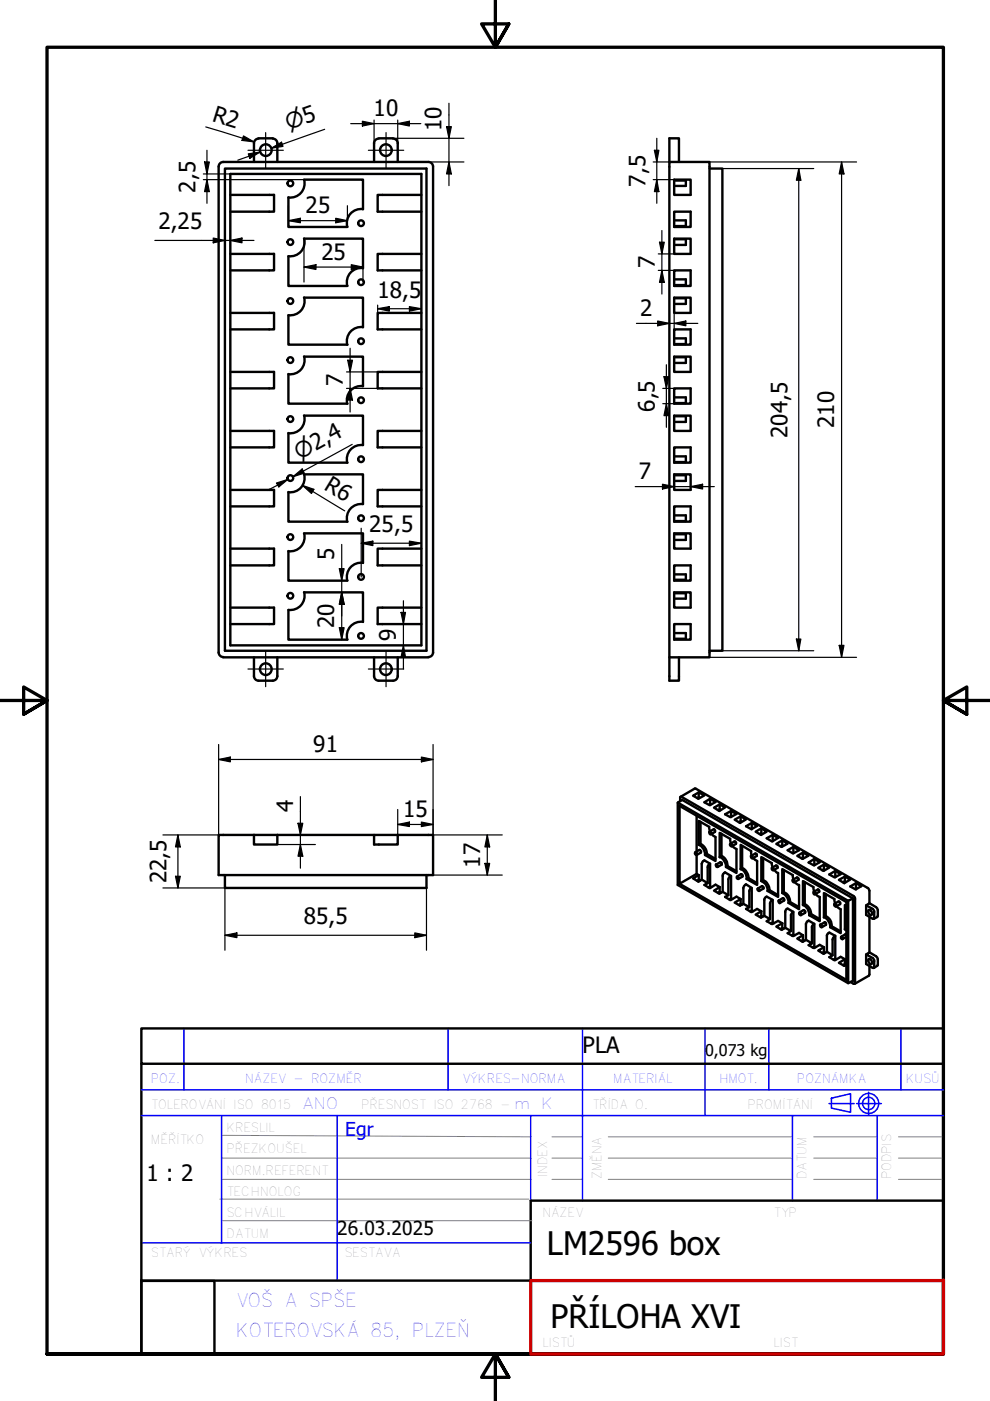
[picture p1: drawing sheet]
<svg xmlns="http://www.w3.org/2000/svg" width="210mm" height="297mm" viewBox="0 0 210 297" stroke-linecap="round" stroke-linejoin="round" font-family="sans-serif">
<g fill="none" stroke="#000" stroke-width=".51">
<path d="M46.4 35.4v102.9a.98 .98 0 0 0 .9 1M47.3 34.3h43.5M47.3 34.3a.98 .98 0 0 0-.9 1M47.7 35.7h42.7v102.3h-42.7zM48.8 36.9h40.5v99.9h-40.5zM53.8 30.3v4M54.8 29.3h3M54.8 29.4a.98 .98 0 0 0-1 1M57.8 29.4a.98 .98 0 0 1 1 1M58.8 30.3v4M64.5 38.1h12.5v6.3M64.5 38.1a3 3 0 0 1-3.3 3.8"/>
<path d="M79.3 30.3v4M80.3 29.4a.98 .98 0 0 0-1 1M80.3 29.3h3M83.3 29.4a.98 .98 0 0 1 1 1M84.3 30.3v4M90.8 34.3a.98 .98 0 0 1 1 1M91.8 35.4v102.9a.98 .98 0 0 1-1 1M141.9 34.3h8.5v105.1h-8.5zM141.9 34.3v-5h2.1v5M142.9 38.1h3.5v3.2h-3.5zM142.9 38.3h2.5v1.1h-2.5M150.4 35.7h2.8v102.3h-2.8"/>
<path d="M48.8 53.8h9.3v3.5h-9.3M48.8 41.3h9.3v3.6h-9.3M61.2 41.8v6.3h12.5M64.5 50.6h12.5v6.3M64.5 50.6a3 3 0 0 1-3.3 3.7v6.3h12.5M77 56.8a3 3 0 0 0-3.4 3.8M77 44.3a3 3 0 0 0-3.4 3.8M89.3 41.3h-9.2v3.6h9.2M89.3 53.8h-9.2v3.5h9.2M142.9 50.6h3.5v3.2h-3.5zM142.9 57.3h3.5v3.3h-3.5zM142.9 44.9h3.5v3.2h-3.5z"/>
<path d="M142.9 46.7h2.5v1.2h-2.5M142.9 50.7h2.5v1.2h-2.5M142.9 59.2h2.5v1.2h-2.5M48.8 78.9h9.3v3.4h-9.3M48.8 66.3h9.3v3.5h-9.3M61.2 79.3v6.3h12.5M64.5 75.6h12.5v6.3M64.5 63.1h12.5v6.3M64.5 75.6a3 3 0 0 1-3.3 3.7M64.5 63.1a3 3 0 0 1-3.3 3.8v6.2h12.5M77 69.4a3 3 0 0 0-3.4 3.7M89.3 66.3h-9.2v3.5h9.2"/>
<path d="M89.3 78.9h-9.2v3.4h9.2M142.9 75.6h3.5v3.3h-3.5zM142.9 69.8h3.5v3.3h-3.5zM142.9 63.1h3.5v3.2h-3.5zM142.9 63.2h2.5v1.2h-2.5M142.9 71.7h2.5v1.2h-2.5M142.9 75.7h2.5v1.2h-2.5M48.8 91.4h9.3v3.5h-9.3M61.2 91.8v6.3h12.5M64.5 88.1h12.5v6.2a3 3 0 0 0-3.4 3.8M64.5 88.1a3 3 0 0 1-3.3 3.7M77 81.9a3 3 0 0 0-3.4 3.7"/>
<path d="M89.3 91.4h-9.2v3.5h9.2M142.9 82.3h3.5v3.3h-3.5zM142.9 94.9h3.5v3.2h-3.5zM142.9 88.1h3.5v3.3h-3.5zM142.9 84.3h2.5v1.2h-2.5M142.9 88.3h2.5v1.2h-2.5M142.9 96.8h2.5v1.2h-2.5M48.8 116.3h9.3v3.6h-9.3M48.8 103.9h9.3v3.5h-9.3M61.2 116.8v6.3h12.5M61.2 104.3v6.3h12.5M64.5 113.1h12.5v6.3"/>
<path d="M64.5 100.6h12.5v6.3a3 3 0 0 0-3.4 3.7M64.5 113.1a3 3 0 0 1-3.3 3.8M64.5 100.6a3 3 0 0 1-3.3 3.8M77 119.3a3 3 0 0 0-3.4 3.8M89.3 103.9h-9.2v3.5h9.2M89.3 116.3h-9.2v3.6h9.2M142.9 100.6h3.5v3.3h-3.5zM142.9 107.4h3.5v3.2h-3.5zM142.9 119.9h3.5v3.2h-3.5zM142.9 113.1h3.5v3.2h-3.5zM142.9 100.8h2.5v1.2h-2.5M142.9 109.3h2.5v1.2h-2.5"/>
<path d="M142.9 113.3h2.5v1.2h-2.5M47.3 139.4h43.5M48.8 128.8h9.3v3.5h-9.3M53.8 139.4v4M58.8 139.4v4M64.5 125.6h12.5v6.3M64.5 125.6a3 3 0 0 1-3.3 3.7v6.3h12.5M77 131.8a3 3 0 0 0-3.4 3.8M79.3 139.4v4M84.3 139.4v4M89.3 128.8h-9.2v3.5h9.2M141.9 139.4v4.9h2.1v-4.9"/>
<path d="M142.9 125.6h3.5v3.2h-3.5zM142.9 132.3h3.5v3.3h-3.5zM142.9 121.8h2.5v1.1h-2.5M142.9 125.8h2.5v1.1h-2.5M142.9 134.2h2.5v1.2h-2.5M53.8 143.3a.99 .99 0 0 0 1 1h3a.98 .98 0 0 0 1-1M79.3 143.3a.98 .98 0 0 0 1 1h3a.99 .99 0 0 0 1-1M53.8 177h5M53.8 177v2.1h5v-2.1M53.8 177h-7.4v8.5h45.4v-8.5h-7.5M58.8 177h20.5M79.3 177h5v2.1h-5z"/>
<path d="M143.7 170.2l1-.6 36.1 20.9v17.4l-1 .6-36.1-20.9zM143.7 170.2l36.1 20.8 1-.5M144.2 169.8v-.8l.2-.1 36.8 21.3 .1 18.3-.3 .1-.7-.4M144.3 169l3-1.8h.3l36.5 21.1 .2 .5v2.7M146.9 168.7l1.2-.7 1.3 .6-1.3 .7zM147.7 173v7.6M148.1 179.1a2.22 2.22 0 0 1 1.4 2.2M148.1 168v1l-.3 .2M148.5 178.9a2.32 2.32 0 0 1 1.4 2.1M148.5 174.2v4.7M148.5 178.9l-.4 .2M149.4 170.1l1.2-.8 1.1 .7-1.2 .7z"/>
<path d="M150.4 176.3l.9-.5 .3 .3v.3l-.9 .5M150.6 176.3l-.2-1-2.3-1.3v5.1M150.6 169.3v1.4M150.9 176.8l.8 .7v5l-2.2-1.2M151.4 171.2l1.2-.7 1.1 .7-1.2 .7zM152.6 170.5v1.1l-.4 .2M153 176.8v4.7M153.7 172.6l1.3-.7 1.1 .7-1.2 .7zM154.8 178.9l1-.5 .2 .1v.4l-.9 .5M154.9 178.9l.3 .3-.1 .2-.3-.2zM155 178.8l-.2-1-2.2-1.2v5.1M155 171.9v1.3"/>
<path d="M155.3 179.3l.8 .7v5.1l-2.2-1.3M155.8 173.8l1.2-.7 1.2 .6-1.3 .8zM157 173.1v1l-.3 .2M157.4 179.4v4.7M158.2 175.2l1.2-.7 1.1 .6-1.2 .7zM159.4 174.5v1.3M160.2 176.3l1.2-.7 1.2 .7-1.2 .7zM161.4 175.6v1l-.3 .2M162.6 177.7l1.2-.7 1.2 .7-1.3 .7zM163.8 177v1.4M164.6 178.9l1.3-.7 1.1 .7-1.3 .7zM165.9 178.2v1l-.4 .2"/>
<path d="M168.2 179.6v1.3M47.7 185.5v2.8h42.7v-2.8M147.4 180.7l.9-.5 .3 .2v.4l-.9 .5M147.7 185.3l-3.6 2.1v-16.5l35.4 20.3v16.6l-35.4-20.4M147.7 185.3l.4 .2M147.7 181.2v4.1M148.1 185.5l-1.2 .7 1.2 .7 .7-.4 1.3 .7-.7 .4 1.1 .7 1.2-.7 .9 .5M148.1 186.5l.4 .2M148.1 185.5v1M148.1 186.5l-.3 .2M148.8 186.5v-3.4l.2-.5 .4-.2 1.2 .7v4.8M149.9 181l1.8 1.1"/>
<path d="M149.9 181l-.4 .3M150.6 183.1l-.5 .6v3.5M150.8 188.1l-.2-.2-.4 .2M151.8 183.3l.3 .1v.4h-.2zM151.8 183.3l.9-.5 .3 .1v.4l-.9 .5M152.6 181.7a2.32 2.32 0 0 1 1.3 2.1M152.6 188.1l-1.2 .7 1.1 .7 .7-.4 1.2 .7-.7 .4 1.2 .7 1.2-.8 .9 .5M152.6 189.1l.2 .2M152.6 188.1v1M152.6 189.1l-.4 .2M153 181.5a2.3 2.3 0 0 1 1.2 2.1M153 181.5l-.4 .2"/>
<path d="M153.2 189.1v-3.6l.5-.5 1.3 .7v4.8M154.2 183.6l1.9 1.1M154.2 183.6l-.3 .2M155 185.7l-.4 .3-.2 .4v3.4M155.3 190.6l-.3-.1-.4 .2M156.2 185.9l.3 .1v.4l-.3-.2zM156.3 185.9l.8-.6 .3 .1 .1 .4-1 .6M157 184.3a2.13 2.13 0 0 1 1.3 2.1M157 190.6l-1.2 .8 1.1 .6 .7-.4 1.3 .7-.7 .4 1.1 .7 1.2-.7 .9 .5M157 191.7l.3 .1M157 190.6v1.1M157 191.7l-.3 .2"/>
<path d="M157.4 184.1a2.32 2.32 0 0 1 1.3 2.1M157.4 184.1l-.4 .2M157.6 191.6v-3.3l.1-.4 .5-.4 1.2 .8v4.7M158.7 186.2l1.8 1M158.7 186.2l-.4 .2M159.1 193.2l.3-.2 .2 .2M159.2 181.5l.3 .1 .1 .4-.3-.1zM159.3 181.5l.8-.5 .4 .1v.4l-.9 .5M159.4 181.3l-.1-.8-2.3-1.4v5.2M159.4 188.3l-.5 .5v3.5M159.7 181.9l.8 .6v5.1l-2.2-1.2M160.6 188.5l.2-.1 .2 .4-.2 .1z"/>
<path d="M160.7 188.4l.8-.5 .4 .2v.3l-.9 .5M161.4 186.8a2.07 2.07 0 0 1 1.4 2.1M161.4 193.2l-1.2 .7 1.2 .6 .7-.3 1.2 .7-.7 .4 1.1 .6 1.3-.7 .9 .6M161.4 194.2l.3 .2M161.4 193.2v1M161.4 194.2l-.3 .2M161.8 186.6a2.32 2.32 0 0 1 1.3 2.1M161.8 181.9v4.7M161.8 186.6l-.4 .2M162.1 194.2v-3.6l.5-.5 1.2 .7v4.8M163.1 188.7l1.9 1.1M163.1 188.7l-.3 .2"/>
<path d="M163.6 184l.9-.5 .3 .1 .1 .3-.9 .6M163.6 184.1h.4v.4l-.4-.2zM163.8 183.9l-.2-.9-2.2-1.3v5.1M163.8 190.8l-.3 .2-.2 .5v3.4M164.1 195.8l-.3-.2-.4 .2M164.1 184.5l.9 .6v5.1l-2.2-1.3M165 191l.4 .1v.3h-.2zM165.1 190.9l.9-.5 .3 .3-.1 .2-.8 .5M165.9 189.3a2.32 2.32 0 0 1 1.3 2.1M165.9 195.8l-1.3 .7 1.1 .7 .8-.5 1.2 .7-.7 .5 1.1 .6 1.3-.7 .8 .5M165.9 196.8l.2 .1M165.9 195.8v1"/>
<path d="M165.9 196.8l-.4 .2M166.2 189.2a2.07 2.07 0 0 1 1.3 2M166.2 184.5v4.7M166.2 189.2l-.3 .1M166.5 196.7v-3.5l.5-.6 1.2 .7v4.9M167 180.3l1.2-.7 1.2 .7-1.3 .7zM167.5 191.2l1.9 1.1M167.5 191.2l-.3 .2M168 186.6l.2-.1 .3 .5h-.4zM168.1 186.5l.9-.5 .3 .2v.3l-.9 .6M168.2 186.5l-.1-1-2.2-1.2v5M168.2 193.3l-.5 .6v3.5"/>
<path d="M168.5 198.3l-.3-.1-.3 .2M168.5 187l.9 .6v5.2l-2.2-1.4M169 181.5l1.2-.7 1.2 .6-1.2 .7zM169.5 193.5l.9-.5 .3 .2v.3l-.9 .5M169.5 193.5l.4 .3-.2 .2-.2-.1zM170.2 191.9a2.08 2.08 0 0 1 1.4 2.1M170.2 198.3l-1.2 .7 1.2 .7 .7-.5 1.2 .8-.7 .4 1.2 .6 1.2-.7 .9 .5M170.2 199.3l.4 .2M170.2 180.8v1l-.3 .2M170.2 198.3v1M170.2 199.3l-.3 .2M170.6 191.7a2.32 2.32 0 0 1 1.4 2.1"/>
<path d="M170.6 187v4.7M170.6 191.7l-.4 .2M170.9 199.2v-3.3l.2-.5 .3-.2 1.3 .7v4.8M171.4 182.9l1.3-.8 1.1 .7-1.2 .7zM172 193.8l1.8 1.1M172 193.8l-.4 .2M172.5 189.2h.3v.4h-.2zM172.5 189.1l.9-.5 .3 .3v.2l-.9 .5M172.7 189l-.2-.9-2.3-1.3v5.1M172.7 195.9l-.6 .6v3.5M172.7 182.1v1.3M173 189.5l.4 .5 .4 .2v5.1l-2.2-1.3"/>
<path d="M173.5 184l1.2-.7 1.1 .6-1.2 .7zM173.9 196.1h.3v.5l-.2-.1zM173.9 196.1l1-.6 .2 .2v.4l-.9 .5M174.7 194.5a2.32 2.32 0 0 1 1.3 2.1M174.7 183.3v1l-.4 .2M175.1 194.2a2.15 2.15 0 0 1 1.2 2.2M175.1 189.5v4.7M175.1 194.2l-.4 .3M175.8 185.4l1.3-.8 1.1 .7-1.2 .7zM176.3 196.4l1.9 1.1M176.3 196.4l-.3 .2M176.9 191.6l.9-.5 .3 .2v.4l-.9 .5"/>
<path d="M176.9 191.7l.4 .2-.1 .3-.3-.2zM177.1 191.6l-.2-1-2.2-1.3v5.2M177.1 198.4l-.4 .4-.2 .4v3.4M177.1 184.6v1.4M177.4 192.1l.8 .7v5.1l-2.2-1.3M177.9 186.5l1.2-.6 1.2 .6-1.3 .7zM178.3 198.7h.3v.4l-.3-.2zM179.1 197l.4 .2M179.1 185.9v1l-.3 .2M179.5 192.1l-.4-.2v5.1M179.5 198.2l-.3-.1-.8 .5M179.5 196.8l-.4 .2"/>
<path d="M179.5 198.6l-.9 .5M179.8 191v17.5M180.3 187.9l1.2-.7 1.1 .7-1.2 .7zM181.5 187.2v1.4M184.2 192.9a.73 .73 0 0 1 .6 1.1 .7 .7 0 0 1-.6-1.1zM184.3 191.5l1.4 .8 .4 .7v1.2l-.1 .2-.7 .4M184.3 191.5l-.7 .4v2.1l1.4 .8h.3v-1.8l-.3-.3-1.4-.8M184.3 194.4v7.5M172.9 200.8l-.2-.1-.4 .2M174.7 200.8l-1.2 .7 1.1 .7 .7-.4 1.2 .8-.7 .3 1.2 .7 1.2-.7 .9 .5M174.7 201.9l.2 .1M174.7 200.8v1.1"/>
<path d="M174.7 201.9l-.4 .1M175.3 201.8v-3.5l.5-.6 1.3 .7v4.8M177.4 203.4l-.3-.2-.4 .2M179.1 203.4l-1.2 .7 1.1 .7 .5-.3M179.1 204.4l.3 .2M179.1 204.4l-.3 .2M179.1 203.4v1M183.6 202.4v2l1.4 .8h.4v-1.6l-.4-.5-1.4-.7 .7-.5 1.7 1.1 .1 1.6-.8 .6M184.1 203.4a.59 .59 0 0 1 .7 .3 .59 .59 0 0 1-.1 .8l-.4-.2-.2-.5zM184.3 204.8v1.8l-.1 .3-3 1.7"/>
<circle cx="56.4" cy="31.8" r="1.24"/>
<circle cx="61.6" cy="38.9" r=".6"/>
<circle cx="81.8" cy="31.8" r="1.24"/>
<circle cx="61.6" cy="51.3" r=".6"/>
<circle cx="76.5" cy="59.8" r=".6"/>
<circle cx="76.5" cy="47.3" r=".6"/>
<circle cx="61.6" cy="63.8" r=".6"/>
<circle cx="61.6" cy="76.3" r=".6"/>
<circle cx="76.5" cy="72.3" r=".6"/>
<circle cx="61.6" cy="88.9" r=".6"/>
<circle cx="76.5" cy="97.4" r=".6"/>
<circle cx="76.5" cy="84.9" r=".6"/>
<circle cx="61.6" cy="101.4" r=".6"/>
<circle cx="61.6" cy="113.9" r=".6"/>
<circle cx="76.5" cy="109.9" r=".6"/>
<circle cx="61.6" cy="126.3" r=".6"/>
<circle cx="76.5" cy="134.8" r=".6"/>
<circle cx="76.5" cy="122.3" r=".6"/>
<circle cx="56.4" cy="141.9" r="1.24"/>
<circle cx="81.8" cy="141.9" r="1.24"/>
<circle cx="150.6" cy="176.6" r=".25"/>
<circle cx="147.6" cy="181" r=".28"/>
</g>
<path d="M105 0v10l-2.9-4.9h5.8l-2.9 4.9 2.9-4.9M0 148.5h10l-5-2.8v5.7l5-2.9-5 2.9M210 148.5h-10l5-2.8v5.7l-5-2.9 5 2.9M10 287.1v-277.1h190v277.1h-190h190M107.9 292l-2.9-4.9 2.9 4.9h-5.8l2.9-4.9v9.9" fill="none" stroke="#000" stroke-width=".7"/>
<!-- layer: 1_SILNA -->
<path d="M30 218h170v7.5h-170zM30 225.5v61.6h82.6M200 225.5v45.9M200 254.6h-87.5v16.9M30 271.6h15.5v15.5h-15.5zM30 271.5h82.6" fill="none" stroke="#000" stroke-width=".51"/>
<!-- layer: 2_SLABA -->
<g fill="none" stroke="#808080" stroke-width=".21">
<path d="M46.6 254.2h65.5M47 245.5h65.5M47 240.7l65.5 .3M47 250h65.5M47.2 258.8h65.6M117 241h6.5M117 245.5h6.5M117 250h6.5M129 241h39M129 245.5h39M129 250h39M172.5 241h13.5"/>
<path d="M172.5 245.5h13.5M172.5 250h13.5M190.5 241h9.5M190.5 245.5h9.5M190.5 250h9.5"/>
</g>
<!-- layer: 8_TEXTY -->
<g fill="none" stroke="#00f" stroke-width=".32">
<path d="M39 218v13.1M95 218v13.1M123.5 218v36.6M149.5 218v18.5M163 218v13.1M191 218v13.1M30 236.5h170M30 231.1h170M47 236.6v27M71.5 236.5v35M112.5 236.5v18.1M168 236.5v18.1"/>
<path d="M175.8 234h5.3M176.3 232.8l4-.9v3.9l-4-.9zM181.6 234h5.3M184.1 231.6v4.7M186 236.5v18.1M30 263.5h82.5"/>
<circle cx="184.2" cy="234" r="2.13"/>
<circle cx="184.2" cy="234" r="1.3"/>
</g>
<!-- layer: 3_TUCNA -->
<path d="M112.6 271.5h87.4M200 271.4v15.7h-87.5v-15.6" fill="none" stroke="#c00" stroke-width=".7"/>
<g fill="none" stroke="#000" stroke-width=".25">
<path d="M43.1 36.9h5.7M43.1 38.1h21.4M43.4 34.3h1l-.5 2.6zM43.6 26.9l10.2 3.2M43.9 38.1l.5 2.5h-1zM43.9 31.9v11.2M51.6 28.8l2.2 1.3-2.5-.3zM52.6 32.6l2.5-.4-2.1 1.4zM55.1 32.2l-4.7 1.8M57.5 31.4l2.2-1.3 .3 .9zM68.8 27.4l-11.3 4 2.4-.8M74.4 26.2h14.8"/>
<path d="M76.8 25.7l2.5 .5-2.5 .5zM79.3 25.4v4.9M83.3 29.3h15.1M84.3 26.2l2.5-.5v1zM84.3 25.4v4.9M90.8 34.3h7.6M94.7 26.8h1l-.5 2.5zM95.2 34.3l.5 2.6h-1zM95.2 21.9v17.5M138.5 34.3h3.4M138.5 38.1h4.4M138.7 31.9h1l-.4 2.4z"/>
<path d="M139.3 38.1l.4 2.5h-1zM139.3 29.3v13.8M150.4 34.3h31.2M153.2 35.7h19.3M169.4 35.7l.4 2.5h-1zM169.4 35.7v102.3M178.4 34.3l.5 2.6h-1zM178.4 34.3v105.1M32.8 51h21M45.2 50.5l2.5 .5-2.5 .5zM48.8 51l2.5-.5v1zM61.2 46.8l2.5-.5v.9z"/>
<path d="M61.2 46.8h12.5M61.2 43.6v4.5M64.5 56.6l2.5-.5v1zM64.5 56.6h12.5M64.5 50.6v9.2M71.2 46.3l2.5 .5-2.5 .4zM73.7 43.6v4.5M74.5 56.1l2.5 .5-2.5 .5zM77 50.6v9.2M139.6 53.8h3.3M139.6 57.3h3.3M139.8 51.4h1l-.5 2.4z"/>
<path d="M140.3 57.3l.5 2.6h-1zM140.3 48.9v13.4M73.5 78.9h7.6M73.7 76.4h1l-.5 2.5zM74.2 73.8v13.6M80.1 65.5l2.4-.5v1zM80.1 65.5h9.2M80.1 64.7v1.6M86.8 65l2.5 .5-2.5 .5zM134.9 68.6h13.1M139.4 68.1l2.5 .5-2.5 .5zM140.8 79.9h1l-.5 2.4z"/>
<path d="M141.3 77.3v13.3M142.9 68.6l2.5-.5v1zM142.9 65.4v4.4M73.5 82.3h7.6M74.2 82.3l.5 2.5h-1zM74.7 94.2l-12.6 6.9 2.2-1.2M140.5 82.3h2.4M140.5 85.6h2.4M141.3 85.6l.5 2.5h-1zM58.6 102.4l2.4-.8-1.9 1.6zM61 101.6l-4.4 2.4M62.1 101.1l2-1.7 .4 .9z"/>
<path d="M64.1 102.9l2.4 .8-.5 .9zM64.1 102.9l9 5.4M72.5 115.4v20.2M76.6 115.2l2.5-.5v1zM76.6 115.2h12.7M76.6 112v10.4M86.8 114.7l2.5 .5-2.5 .5zM134.7 103.2h16.7M140.5 102.7l2.4 .5-2.4 .5zM146.4 103.2l2.6-.5v1zM71.9 120.6h1.1l-.5 2.5zM71.9 133.1h1.1l-.5 2.5z"/>
<path d="M72.5 125.6l.5 2.5h-1.1zM85 129.8h1l-.5 2.5zM85.5 136.8l.5 2.6h-1zM85.5 127.4v14.4M150.4 139.4h31.2M153.2 138h19.3M168.8 135.5h1l-.4 2.5zM177.9 136.8h1l-.5 2.6zM46.4 157.8v19.2M91.8 157.8v19.2h14.7M34.5 177h12.8M37.7 177l.5 2.6h-1z"/>
<path d="M37.7 177v11.3M46.4 161l2.4-.5v1zM46.4 161h45.4M57.8 177h9.1M58.8 179.1h8.1M63.2 174.5h1l-.5 2.5zM63.7 179.1l.5 2.4h-1zM63.7 168.9v15.2M84.3 174.8l2.5-.5v.9zM84.3 171.6v5.4M84.3 174.8h7.5M89.3 160.5l2.5 .5-2.5 .5z"/>
<path d="M89.3 174.3l2.5 .5-2.5 .4zM103.3 177l.5 2.6h-1zM103.3 177v8.5M34.5 188.3h13.2v13.2M37.2 185.8h1l-.5 2.5zM47.7 198.3l2.5-.5v1zM47.7 198.3h42.7M87.9 197.8l2.5 .5-2.5 .5zM90.4 188.3v13.2M91.8 185.5h14.7M102.8 183.1h1l-.5 2.4z"/>
</g>
<g fill="#000">
<path d="M43.4 34.3h1l-.5 2.6zM51.6 28.8l2.2 1.3-2.5-.3zM52.6 32.6l2.5-.4-2.1 1.4zM57.5 31.4l2.2-1.3 .3 .9zM76.8 25.7l2.5 .5-2.5 .5zM84.3 26.2l2.5-.5v1zM94.7 26.8h1l-.5 2.5zM95.2 34.3l.5 2.6h-1zM138.7 31.9h1l-.4 2.4zM169.4 35.7l.4 2.5h-1zM178.4 34.3l.5 2.6h-1zM43.9 38.1l.5 2.5h-1z"/>
<path d="M45.2 50.5l2.5 .5-2.5 .5zM48.8 51l2.5-.5v1zM61.2 46.8l2.5-.5v.9zM64.5 56.6l2.5-.5v1zM71.2 46.3l2.5 .5-2.5 .4zM74.5 56.1l2.5 .5-2.5 .5zM139.3 38.1l.4 2.5h-1zM139.8 51.4h1l-.5 2.4zM140.3 57.3l.5 2.6h-1zM73.7 76.4h1l-.5 2.5zM80.1 65.5l2.4-.5v1zM86.8 65l2.5 .5-2.5 .5z"/>
<path d="M139.4 68.1l2.5 .5-2.5 .5zM140.8 79.9h1l-.5 2.4zM142.9 68.6l2.5-.5v1zM62.1 101.1l2-1.7 .4 .9zM74.2 82.3l.5 2.5h-1zM141.3 85.6l.5 2.5h-1zM58.6 102.4l2.4-.8-1.9 1.6zM64.1 102.9l2.4 .8-.5 .9zM76.6 115.2l2.5-.5v1zM86.8 114.7l2.5 .5-2.5 .5zM140.5 102.7l2.4 .5-2.4 .5zM146.4 103.2l2.6-.5v1z"/>
<path d="M71.9 120.6h1.1l-.5 2.5zM71.9 133.1h1.1l-.5 2.5zM72.5 125.6l.5 2.5h-1.1zM85 129.8h1l-.5 2.5zM85.5 136.8l.5 2.6h-1zM168.8 135.5h1l-.4 2.5zM177.9 136.8h1l-.5 2.6zM37.7 177l.5 2.6h-1zM46.4 161l2.4-.5v1zM63.2 174.5h1l-.5 2.5zM84.3 174.8l2.5-.5v.9zM89.3 160.5l2.5 .5-2.5 .5z"/>
<path d="M89.3 174.3l2.5 .5-2.5 .4zM103.3 177l.5 2.6h-1zM37.2 185.8h1l-.5 2.5zM47.7 198.3l2.5-.5v1zM63.7 179.1l.5 2.4h-1zM87.9 197.8l2.5 .5-2.5 .5zM102.8 183.1h1l-.5 2.4z"/>
</g>
<path d="M52.6 31.9h7.5M56.3 28.1v7.5M78.1 31.9h7.5M81.9 28.1v7.5M56.3 138.1v7.5M81.9 138.1v7.5M52.6 141.8h7.5M78.1 141.8h7.5" fill="none" stroke="#000" stroke-width=".25"/>
<g font-size="6.9">
<text x="116" y="266.1">LM2596 box</text>
<text x="116.7" y="281.5">PŘÍLOHA XVI</text>
</g>
<g font-size="4.8">
<text x="44.8" y="25.7" transform="rotate(17 44.8 25.7)">R2</text>
<text x="79.2" y="24.6">10</text>
<text x="93.6" y="27.9" transform="rotate(-90 93.6 27.9)">10</text>
<text x="41.5" y="40.8" transform="rotate(-90 41.5 40.8)">2,5</text>
<text x="136.8" y="39.6" transform="rotate(-90 136.8 39.6)">7,5</text>
<text x="64.8" y="45.1">25</text>
<text x="33.6" y="48.6">2,25</text>
<text x="68.1" y="55">25</text>
<text x="138.8" y="56.9" transform="rotate(-90 138.8 56.9)">7</text>
<text x="80" y="63.1">18,5</text>
<text x="135.7" y="67">2</text>
<text x="72.7" y="81.9" transform="rotate(-90 72.7 81.9)">7</text>
<text x="138.9" y="87.3" transform="rotate(-90 138.9 87.3)">6,5</text>
<text x="166.9" y="92.8" transform="rotate(-90 166.9 92.8)">204,5</text>
<text x="176.8" y="90.8" transform="rotate(-90 176.8 90.8)">210</text>
<text x="135.4" y="101.6">7</text>
<text x="68.5" y="103.7" transform="rotate(31 68.5 103.7)">R6</text>
<text x="78.3" y="112.8">25,5</text>
<text x="70.9" y="118.8" transform="rotate(-90 70.9 118.8)">5</text>
<text x="70.9" y="133.2" transform="rotate(-90 70.9 133.2)">20</text>
<text x="83.9" y="135.9" transform="rotate(-90 83.9 135.9)">9</text>
<text x="66.4" y="159.4">91</text>
<text x="62.2" y="172.3" transform="rotate(-90 62.2 172.3)">4</text>
<text x="85.5" y="173.2">15</text>
<text x="101.8" y="183.9" transform="rotate(-90 101.8 183.9)">17</text>
<text x="35.3" y="187.3" transform="rotate(-90 35.3 187.3)">22,5</text>
<text x="64.4" y="195.9">85,5</text>
<text x="123.5" y="223.3">PLA</text>
<text x="31.1" y="250.4">1 : 2</text>
</g>
<g font-size="4.6">
<text x="61.2" y="27.6" transform="rotate(-20 61.2 27.6)">⌀5</text>
<text x="63.5" y="97.6" transform="rotate(-29 63.5 97.6)">⌀2,4</text>
</g>
<text font-size="4.1" fill="#00f" x="73.2" y="240.8">Egr</text>
<text font-size="4.1" x="71.5" y="261.9">26.03.2025</text>
<g font-size="4" fill="#00f">
<text x="50" y="277">VOŠ A SPŠE</text>
<text x="50" y="283.5">KOTEROVSKÁ 85, PLZEŇ</text>
</g>
<text font-size="3.4" x="149.5" y="223.8">0,073 kg</text>
<g font-size="3.3" fill="#00f">
<text x="64" y="235.1">ANO</text>
<text x="109" y="235.1">m K</text>
</g>
<g font-size="2.7" fill="#00f">
<text x="32" y="229.5">POZ.</text>
<text x="52" y="229.5">NÁZEV - ROZMĚR</text>
<text x="98" y="229.5">VÝKRES-NORMA</text>
<text x="130" y="229.5">MATERIÁL</text>
<text x="152.5" y="229.5">HMOT.</text>
<text x="169" y="229.5">POZNÁMKA</text>
<text x="192" y="229.5">KUSŮ</text>
</g>
<g font-size="2.7" fill="#808080">
<text x="32" y="235.1">TOLEROVÁNÍ ISO 8015</text>
<text x="76.6" y="235.1">PŘESNOST ISO 2768 -</text>
<text x="125.5" y="235.1">TŘÍDA O.</text>
<text x="158.5" y="235.1">PROMÍTÁNÍ</text>
<text x="32" y="242.6">MĚŘÍTKO</text>
<text x="48" y="244.5">PŘEZKOUŠEL</text>
<text x="48" y="240">KRESLIL</text>
<text x="48" y="249">NORM.REFERENT</text>
<text x="116" y="249.5" transform="rotate(-90 116 249.5)">INDEX</text>
<text x="127.5" y="250" transform="rotate(-90 127.5 250)">ZMĚNA</text>
<text x="171" y="250" transform="rotate(-90 171 250)">DATUM</text>
<text x="48" y="253.5">TECHNOLOG</text>
<text x="48" y="262.6">DATUM</text>
<text x="48" y="258">SCHVÁLIL</text>
<text x="115" y="258">NÁZEV</text>
<text x="164" y="258">TYP</text>
<text x="32" y="266.6">STARÝ VÝKRES</text>
<text x="73" y="266.6">SESTAVA</text>
</g>
</svg>
